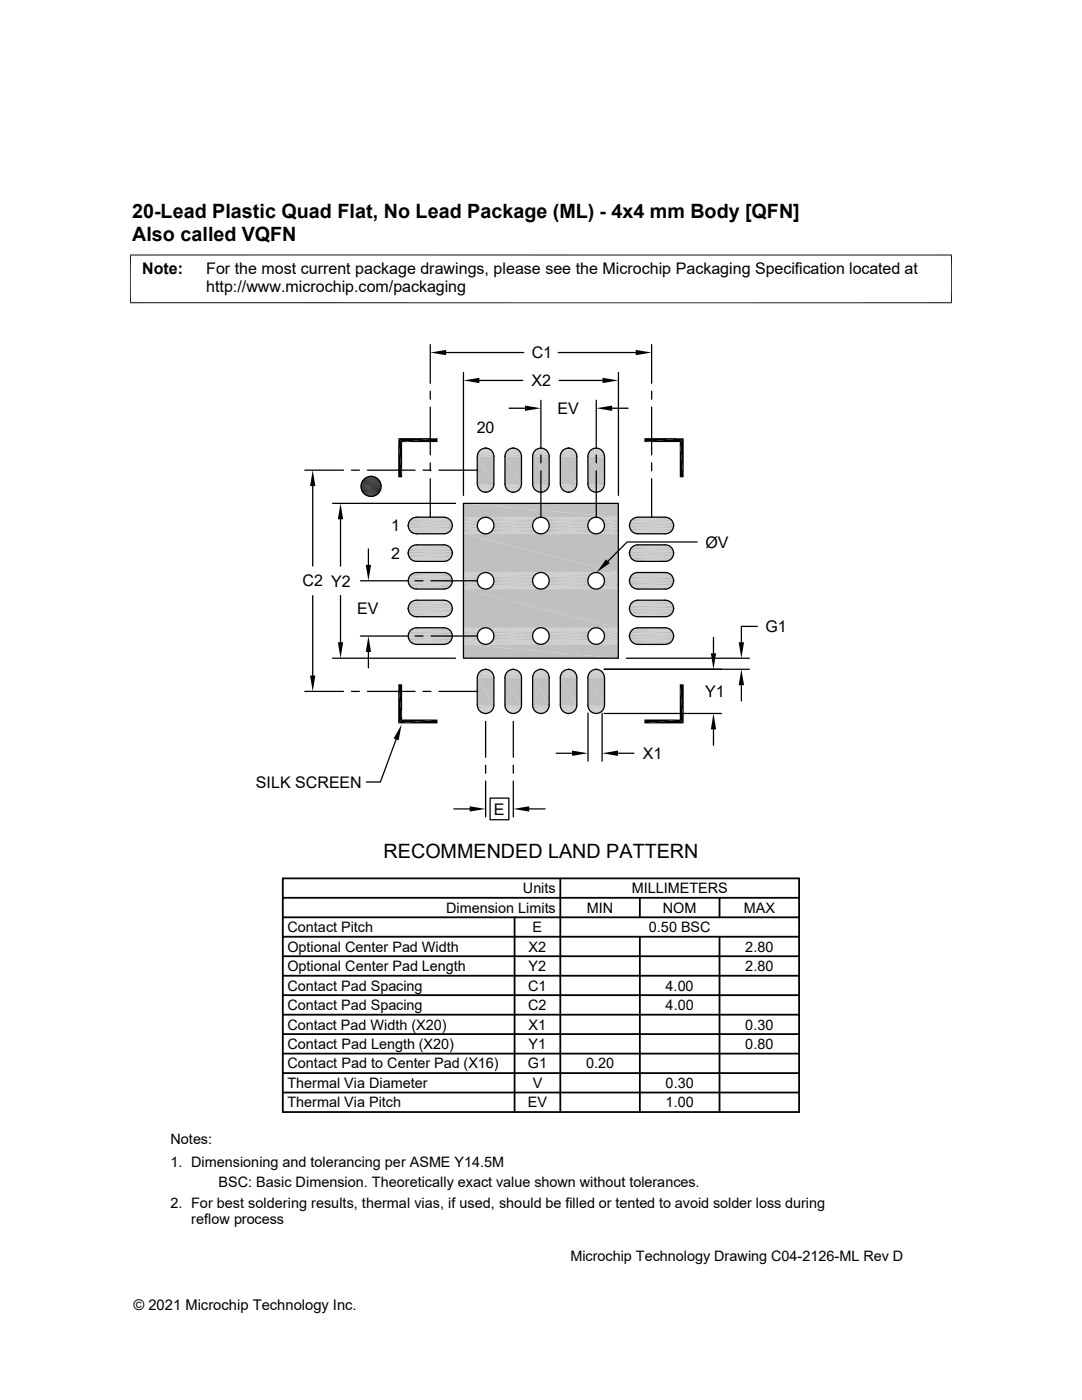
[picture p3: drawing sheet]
<svg xmlns="http://www.w3.org/2000/svg" width="216mm" height="279mm" viewBox="0 0 216 279" stroke-linecap="round" stroke-linejoin="round" font-family="sans-serif">
<g fill="#c0c0c0">
<path d="M96.6 89.5h.6z"/>
<path d="M102.1 89.5h.6z"/>
<path d="M107.6 89.5h.6z"/>
<path d="M113.2 89.5h.5z"/>
<path d="M118.7 89.5h.5z"/>
<path d="M118.7 89.5h.6z"/>
<path d="M113.1 89.5h.7z"/>
<path d="M113.2 89.5h.6z"/>
<path d="M118.4 89.5h1.1z"/>
<path d="M118.7 89.5h.8z"/>
<path d="M112.9 89.5h1.1z"/>
<path d="M113.1 89.5h.9z"/>
<path d="M107.4 89.5h1.1z"/>
<path d="M107.6 89.5h.9z"/>
<path d="M101.9 89.5h1.1z"/>
<path d="M102.1 89.5h.9z"/>
<path d="M96.3 89.5h1.1z"/>
<path d="M96.6 89.5h.8z"/>
<path d="M118.3 89.5h1.3z"/>
<path d="M118.4 89.5h1.2z"/>
<path d="M112.8 89.5h1.3z"/>
<path d="M112.9 89.5h1.2z"/>
<path d="M107.3 89.5h1.3z"/>
<path d="M107.4 89.5h1.2z"/>
<path d="M101.8 89.5h1.2z"/>
<path d="M96.3 89.5h1.2z"/>
<path d="M118.1 89.6l.2-.1 1.5 .1z"/>
<path d="M118.3 89.5l1.5 .1z"/>
<path d="M112.6 89.6l.2-.1 1.5 .1z"/>
<path d="M112.8 89.5l1.5 .1z"/>
<path d="M107.1 89.6l.2-.1 1.4 .1z"/>
<path d="M107.3 89.5l1.4 .1z"/>
<path d="M101.6 89.6l.2-.1 1.4 .1z"/>
<path d="M101.8 89.5l1.4 .1z"/>
<path d="M96.1 89.6l.2-.1 1.4 .1z"/>
<path d="M96.3 89.5l1.4 .1z"/>
<path d="M118 89.7h1.9z"/>
<path d="M118.1 89.6l1.8 .1z"/>
<path d="M112.5 89.7h1.9z"/>
<path d="M112.6 89.6l1.8 .1z"/>
<path d="M107 89.7h1.8z"/>
<path d="M107.1 89.6l1.7 .1z"/>
<path d="M101.5 89.7h1.8z"/>
<path d="M101.6 89.6l1.7 .1z"/>
<path d="M96.1 89.6l1.7 .1z"/>
</g>
<path d="M117.9 89.8h2.1" fill="none" stroke="#c0c0c0" stroke-width=".2"/>
<path d="M118 89.7l2 .1z" fill="#c0c0c0"/>
<path d="M112.4 89.8h2.1" fill="none" stroke="#c0c0c0" stroke-width=".2"/>
<path d="M112.5 89.7l2 .1z" fill="#c0c0c0"/>
<path d="M106.9 89.8h2.1" fill="none" stroke="#c0c0c0" stroke-width=".2"/>
<path d="M107 89.7l2 .1z" fill="#c0c0c0"/>
<path d="M101.3 89.8h2.2" fill="none" stroke="#c0c0c0" stroke-width=".2"/>
<path d="M101.5 89.7l2 .1z" fill="#c0c0c0"/>
<path d="M95.8 89.8h2.1" fill="none" stroke="#c0c0c0" stroke-width=".2"/>
<path d="M96 89.7l1.9 .1z" fill="#c0c0c0"/>
<g fill="none" stroke="#c0c0c0" stroke-width=".2">
<path d="M95.3 90.8h3.2M95.3 90.5h3.1M95.4 90.3h3M95.5 90.2h2.8M95.5 90.1h2.8M95.6 89.9h2.5M95.7 89.9h2.4M100.8 90.8h3.2M100.9 90.5h3M100.9 90.3h3M101 90.2h2.8M101 90.1h2.8"/>
<path d="M101.1 89.9h2.6M101.2 89.9h2.4M106.3 90.8h3.3M106.4 90.5h3.1M106.4 90.3h3.1M106.5 90.2h2.8M106.6 90.1h2.7M106.7 89.9h2.5M106.8 89.9h2.3M111.8 90.8h3.3M111.9 90.5h3.1M111.9 90.3h3.1"/>
<path d="M112 90.2h2.9M112.1 90.1h2.7M112.2 89.9h2.5M112.3 89.9h2.3M117.3 90.8h3.3M117.4 90.5h3.1M117.4 90.3h3.1M117.5 90.2h2.9M117.6 90.1h2.8M117.7 89.9h2.5M117.8 89.9h2.3"/>
</g>
<path d="M95.3 90.6h3.2M100.8 90.6h3.2M106.3 90.6h3.3M111.8 90.6h3.3M117.3 90.6h3.3" fill="none" stroke="#c0c0c0" stroke-width=".23"/>
<path d="M95.2 90.9h3.4M100.8 90.9h3.3M106.3 90.9h3.3M111.8 90.9h3.3M117.3 90.9h3.3" fill="none" stroke="#c0c0c0" stroke-width=".3"/>
<g fill="#c0c0c0">
<path d="M117.3 91.1l3.3 5.5h-3.3z"/>
<path d="M117.3 91.1h3.3v5.5z"/>
<path d="M111.8 91.1l3.3 5.5h-3.3z"/>
<path d="M111.8 91.1h3.3v5.5z"/>
<path d="M106.3 91.1l3.3 5.5h-3.3z"/>
<path d="M106.3 91.1h3.3v5.5z"/>
<path d="M100.8 91.1l3.3 5.5h-3.3z"/>
<path d="M100.8 91.1h3.3v5.5z"/>
<path d="M95.2 91.1l3.4 5.5h-3.4z"/>
<path d="M95.2 91.1h3.4v5.5z"/>
</g>
<path d="M95.2 96.7h3.4M100.8 96.7h3.3M106.3 96.7h3.3M111.8 96.7h3.3M117.3 96.7h3.3" fill="none" stroke="#c0c0c0" stroke-width=".3"/>
<g fill="none" stroke="#c0c0c0" stroke-width=".2">
<path d="M95.3 96.9h3.2M95.3 97.2h3.1M95.5 97.5h2.8M95.5 97.6h2.8M95.6 97.7h2.5M95.7 97.8h2.4M100.8 96.9h3.2M100.9 97.2h3M101 97.5h2.8M101 97.6h2.8M101.1 97.7h2.6M101.2 97.8h2.4"/>
<path d="M106.3 96.9h3.3M106.4 97.2h3.1M106.5 97.5h2.8M106.6 97.6h2.7M106.7 97.7h2.5M106.8 97.8h2.3M111.8 96.9h3.3M111.9 97.2h3.1M112 97.5h2.9M112.1 97.6h2.7M112.2 97.7h2.5M112.3 97.8h2.3"/>
<path d="M117.3 96.9h3.3M117.4 97.2h3.1M117.5 97.5h2.9M117.6 97.6h2.8M117.7 97.7h2.5M117.8 97.8h2.3"/>
</g>
<path d="M95.3 97h3.2M100.8 97h3.2M106.3 97h3.3M111.8 97h3.3M117.3 97h3.3" fill="none" stroke="#c0c0c0" stroke-width=".23"/>
<path d="M95.4 97.3h3M100.9 97.3h3M106.4 97.3h3.1M111.9 97.3h3.1M117.4 97.3h3.1" fill="none" stroke="#c0c0c0" stroke-width=".21"/>
<path d="M117.9 97.9l2 .1z" fill="#c0c0c0"/>
<path d="M117.9 97.9h2.1" fill="none" stroke="#c0c0c0" stroke-width=".2"/>
<path d="M112.4 97.9l2 .1z" fill="#c0c0c0"/>
<path d="M112.4 97.9h2.1" fill="none" stroke="#c0c0c0" stroke-width=".2"/>
<path d="M106.9 97.9l1.9 .1z" fill="#c0c0c0"/>
<path d="M106.9 97.9h2.1" fill="none" stroke="#c0c0c0" stroke-width=".2"/>
<path d="M101.3 97.9l2 .1z" fill="#c0c0c0"/>
<path d="M101.3 97.9h2.2" fill="none" stroke="#c0c0c0" stroke-width=".2"/>
<path d="M95.8 97.9l2 .1z" fill="#c0c0c0"/>
<path d="M95.8 97.9h2.1" fill="none" stroke="#c0c0c0" stroke-width=".2"/>
<g fill="#c0c0c0">
<path d="M118 98h1.8z"/>
<path d="M118 98h1.9z"/>
<path d="M112.5 98h1.8z"/>
<path d="M112.5 98h1.9z"/>
<path d="M107 98h1.7z"/>
<path d="M107 98h1.8z"/>
<path d="M101.5 98h1.7z"/>
<path d="M101.5 98h1.8z"/>
<path d="M96 98h1.7z"/>
<path d="M96 98h1.8z"/>
<path d="M118.1 98l1.5 .1z"/>
<path d="M118.1 98h1.7l-.2 .1z"/>
<path d="M112.6 98l1.5 .1z"/>
<path d="M112.6 98h1.7l-.2 .1z"/>
<path d="M107.1 98l1.5 .1z"/>
<path d="M107.1 98h1.6l-.1 .1z"/>
<path d="M101.6 98l1.4 .1z"/>
<path d="M101.6 98h1.6l-.2 .1z"/>
<path d="M96.1 98l1.4 .1z"/>
<path d="M96.1 98h1.6l-.2 .1z"/>
<path d="M118.3 98.1h1.2z"/>
<path d="M118.3 98.1h1.3z"/>
<path d="M112.8 98.1h1.2z"/>
<path d="M112.8 98.1h1.3z"/>
<path d="M107.3 98.1h1.2z"/>
<path d="M107.3 98.1h1.3z"/>
<path d="M101.8 98.1h1.2z"/>
<path d="M96.3 98.1h1.1z"/>
<path d="M96.3 98.1h1.2z"/>
<path d="M118.4 98.1l.9 .1z"/>
<path d="M118.4 98.1h1.1z"/>
<path d="M112.9 98.1l.9 .1z"/>
<path d="M112.9 98.1h1.1z"/>
<path d="M107.4 98.1l.8 .1z"/>
<path d="M107.4 98.1h1.1z"/>
<path d="M101.9 98.1l.8 .1z"/>
<path d="M101.9 98.1h1.1z"/>
<path d="M96.3 98.1l.9 .1z"/>
<path d="M96.6 98.2h.6z"/>
<path d="M102.1 98.2h.6z"/>
<path d="M107.6 98.2h.6z"/>
<path d="M113.2 98.2h.5z"/>
<path d="M118.7 98.2h.5z"/>
<path d="M118.7 98.2h.6z"/>
<path d="M113.1 98.2h.6z"/>
<path d="M113.1 98.2h.7z"/>
</g>
<g fill="none" stroke="#c0c0c0" stroke-width=".2">
<path d="M81.8 106h8.1M81.8 111.6h8.1M82 106.2h7.7M82 111.7h7.7M82 117.3h7.7M82.2 103.4h7.3M82.2 108.9h7.3M82.2 114.5h7.3M82.2 120h7.3M82.3 106.4h7.2M82.3 111.9h7.2M82.3 117.4h7.2"/>
<path d="M82.5 103.3h6.7M82.5 108.8h6.7M82.5 114.3h6.7M82.5 119.8h6.7M82.5 106.5h6.7M82.5 112h6.7M82.5 117.5h6.7M82.8 103.2h6.1M82.8 108.8h6.1M82.8 114.3h6.1M82.8 119.8h6.1M82.8 106.5h6.1"/>
<path d="M82.8 112h6.1M126 103.7h8M126.1 111.7h7.8M126.2 103.5h7.6M126.2 109h7.6M126.2 114.6h7.6M126.3 106.3h7.4M126.3 111.8h7.4M126.3 117.4h7.4M126.4 103.4h7.2M126.4 108.9h7.2M126.4 114.4h7.2"/>
<path d="M126.4 119.9h7.2M126.6 106.4h6.8M126.6 112h6.8M126.6 117.5h6.8M126.7 103.3h6.6M126.7 108.8h6.6M126.7 114.3h6.6M126.7 119.8h6.6M126.9 106.5h6.2M126.9 112h6.2M126.9 117.5h6.2M127 103.2h6.1"/>
<path d="M127 108.7h6.1M127 114.3h6.1M127 119.8h6.1M81.8 128.1h8.1M81.9 120.2h7.9M82 122.8h7.7M82 128.3h7.7M82.2 125.5h7.3M82.3 122.9h7.2M82.3 128.4h7.2M82.5 125.4h6.7M82.5 123h6.7"/>
<path d="M82.5 128.5h6.7M82.8 125.3h6.1M82.8 123.1h6.1M82.8 128.6h6.1M126 120.3h8M126 125.8h8M126.2 120.1h7.6M126.2 125.6h7.6M126.3 122.9h7.4M126.3 128.4h7.4M126.4 125.5h7.2M126.6 123h6.8"/>
<path d="M126.6 128.5h6.8M126.7 125.3h6.6M126.9 123.1h6.2M126.9 128.6h6.2M127 125.3h6.1"/>
</g>
<path d="M81.8 117.1h8.1M81.9 103.6h7.9M81.9 109.1h7.9M81.9 114.6h7.9M126 109.2h8M126 114.7h8M126.1 106.2h7.8M126.1 117.2h7.8M81.8 122.6h8.1M81.9 125.7h7.9M126.1 122.7h7.8M126.1 128.2h7.8" fill="none" stroke="#c0c0c0" stroke-width=".21"/>
<g fill="none" stroke="#c0c0c0" stroke-width=".25">
<path d="M81.5 111.1h8.7M81.5 116.6h8.7M81.7 111.3h8.3M81.7 103.8h8.3M81.7 109.3h8.3M81.7 114.9h8.3M125.7 115.2h8.6M125.9 105.9h8.2M125.9 111.4h8.2M125.9 116.9h8.2M81.7 120.4h8.3M81.7 125.9h8.3"/>
<path d="M125.7 120.7h8.6M125.8 120.5h8.4M125.9 122.5h8.2M125.9 128h8.2"/>
</g>
<path d="M81.7 105.8h8.3M81.7 116.9h8.3M125.8 103.9h8.4M125.8 109.4h8.4M125.8 115h8.4M81.7 122.4h8.3M81.7 127.9h8.3M125.8 126h8.4" fill="none" stroke="#c0c0c0" stroke-width=".23"/>
<g fill="none" stroke="#c0c0c0" stroke-width=".3">
<path d="M81.4 110.5h8.9M81.4 116.1h8.9M81.5 104.4h8.7M81.6 104.1h8.5M125.6 104.7h8.8M125.6 115.8h8.8M125.6 105.3h8.8M125.6 110.9h8.8M125.7 105.6h8.6M125.7 111.2h8.6M81.4 127.1h8.9M81.5 120.9h8.7"/>
<path d="M81.5 126.5h8.7M81.6 120.6h8.5M81.6 126.2h8.5M125.6 121.3h8.8M125.6 127.4h8.8M125.7 127.7h8.6"/>
</g>
<g fill="none" stroke="#c0c0c0" stroke-width=".28">
<path d="M81.4 105h8.9M81.5 105.3h8.7M81.5 110.8h8.7M81.5 116.3h8.7M81.5 105.6h8.7M81.6 109.6h8.5M81.6 115.1h8.5M125.6 110.2h8.8M125.6 104.4h8.8M125.6 110h8.8M125.6 115.5h8.8M125.7 104.2h8.6"/>
<path d="M125.7 109.7h8.6M125.7 116.7h8.6M81.4 121.6h8.9M81.5 121.8h8.7M81.5 127.4h8.7M81.5 122.1h8.7M81.5 127.6h8.7M125.6 126.8h8.8M125.6 121h8.8M125.6 126.5h8.8M125.7 126.2h8.6M125.7 122.2h8.6"/>
</g>
<path d="M81.4 104.7h8.9M125.6 110.6h8.8M81.4 121.3h8.9M125.6 127.1h8.8" fill="none" stroke="#c0c0c0" stroke-width=".34"/>
<path d="M81.4 110.2h8.9M81.4 115.7h8.9M81.5 109.9h8.7M81.5 115.4h8.7M125.6 105h8.8M125.6 116.1h8.8M125.6 116.4h8.8M81.4 126.8h8.9M125.6 121.6h8.8M125.6 121.9h8.8" fill="none" stroke="#c0c0c0" stroke-width=".32"/>
<g fill="#c0c0c0">
<path d="M96.6 133.6h.6z"/>
<path d="M102.2 133.6h.5z"/>
<path d="M107.7 133.6h.5z"/>
<path d="M113.2 133.6h.5z"/>
<path d="M118.7 133.6h.6z"/>
<path d="M118.6 133.6h.7z"/>
<path d="M113.1 133.6h.6z"/>
<path d="M107.6 133.6h.6z"/>
<path d="M102.1 133.6h.6z"/>
<path d="M118.4 133.7h1.1z"/>
<path d="M118.6 133.6l.9 .1z"/>
<path d="M112.9 133.7h1.1z"/>
<path d="M113.1 133.6l.9 .1z"/>
<path d="M107.4 133.7h1.1z"/>
<path d="M107.6 133.6l.9 .1z"/>
<path d="M101.9 133.7h1.1z"/>
<path d="M102.1 133.6l.9 .1z"/>
<path d="M96.4 133.7h1.1z"/>
<path d="M96.6 133.6l.9 .1z"/>
<path d="M118.3 133.7h1.3z"/>
<path d="M118.4 133.7h1.2z"/>
<path d="M112.8 133.7h1.3z"/>
<path d="M112.9 133.7h1.2z"/>
<path d="M107.3 133.7h1.2z"/>
<path d="M101.8 133.7h1.2z"/>
<path d="M96.3 133.7h1.2z"/>
<path d="M118.2 133.8l.1-.1 1.5 .1z"/>
<path d="M118.3 133.7l1.5 .1z"/>
<path d="M112.6 133.8l.2-.1 1.5 .1z"/>
<path d="M112.8 133.7l1.5 .1z"/>
<path d="M107.1 133.8l.2-.1 1.5 .1z"/>
<path d="M107.3 133.7l1.5 .1z"/>
<path d="M101.6 133.8l.2-.1 1.4 .1z"/>
<path d="M101.8 133.7l1.4 .1z"/>
<path d="M96.1 133.8l.2-.1 1.4 .1z"/>
<path d="M96.3 133.7l1.4 .1z"/>
<path d="M118 133.9h1.9z"/>
<path d="M118.2 133.8l1.7 .1z"/>
<path d="M112.5 133.9h1.9z"/>
<path d="M112.6 133.8l1.8 .1z"/>
<path d="M107 133.9h1.8z"/>
<path d="M107.1 133.8l1.7 .1z"/>
<path d="M101.5 133.9h1.8z"/>
<path d="M101.6 133.8l1.7 .1z"/>
<path d="M96 133.9h1.8z"/>
<path d="M96.1 133.8l1.7 .1z"/>
</g>
<path d="M117.9 133.9h2.1" fill="none" stroke="#c0c0c0" stroke-width=".2"/>
<path d="M118 133.9l2 .1z" fill="#c0c0c0"/>
<path d="M112.4 133.9h2.1" fill="none" stroke="#c0c0c0" stroke-width=".2"/>
<path d="M112.5 133.9l2 .1z" fill="#c0c0c0"/>
<path d="M106.9 133.9h2.1" fill="none" stroke="#c0c0c0" stroke-width=".2"/>
<path d="M107 133.9l2 .1z" fill="#c0c0c0"/>
<path d="M101.4 133.9h2.1" fill="none" stroke="#c0c0c0" stroke-width=".2"/>
<path d="M101.5 133.9l2 .1z" fill="#c0c0c0"/>
<path d="M95.8 133.9h2.2" fill="none" stroke="#c0c0c0" stroke-width=".2"/>
<path d="M96 133.9l2 .1z" fill="#c0c0c0"/>
<g fill="none" stroke="#c0c0c0" stroke-width=".2">
<path d="M95.3 134.9h3.2M95.3 134.6h3.1M95.5 134.3h2.8M95.5 134.2h2.8M95.6 134.1h2.5M95.7 134h2.3M100.8 134.9h3.2M100.9 134.6h3.1M101 134.3h2.8M101 134.2h2.8M101.2 134.1h2.5M101.2 134h2.4"/>
<path d="M106.3 134.9h3.3M106.4 134.6h3.1M106.5 134.3h2.9M106.6 134.2h2.7M106.7 134.1h2.5M106.8 134h2.3M111.8 134.9h3.3M111.9 134.6h3.1M112 134.3h2.9M112.1 134.2h2.7M112.2 134.1h2.5M112.3 134h2.3"/>
<path d="M117.3 134.9h3.3M117.4 134.6h3.1M117.5 134.3h2.9M117.6 134.2h2.7M117.7 134.1h2.5M117.8 134h2.3"/>
</g>
<path d="M95.4 134.5h3M100.9 134.5h3M106.4 134.5h3.1M111.9 134.5h3.1M117.4 134.5h3.1" fill="none" stroke="#c0c0c0" stroke-width=".21"/>
<path d="M95.3 134.8h3.2M100.8 134.8h3.2M106.3 134.8h3.3M111.8 134.8h3.3M117.3 134.8h3.3" fill="none" stroke="#c0c0c0" stroke-width=".23"/>
<path d="M95.2 135.1h3.4M100.8 135.1h3.3M106.3 135.1h3.3M111.8 135.1h3.3M117.3 135.1h3.3" fill="none" stroke="#c0c0c0" stroke-width=".3"/>
<g fill="#c0c0c0">
<path d="M117.3 135.2l3.3 5.5h-3.3z"/>
<path d="M117.3 135.2h3.3v5.5z"/>
<path d="M111.8 135.2l3.3 5.5h-3.3z"/>
<path d="M111.8 135.2h3.3v5.5z"/>
<path d="M106.3 135.2l3.3 5.5h-3.3z"/>
<path d="M106.3 135.2h3.3v5.5z"/>
<path d="M100.8 135.2l3.3 5.5h-3.3z"/>
<path d="M100.8 135.2h3.3v5.5z"/>
<path d="M95.2 135.2l3.4 5.5h-3.4z"/>
<path d="M95.2 135.2h3.4v5.5z"/>
</g>
<path d="M95.2 140.9h3.4M100.8 140.9h3.3M106.3 140.9h3.3M111.8 140.9h3.3M117.3 140.9h3.3" fill="none" stroke="#c0c0c0" stroke-width=".3"/>
<g fill="none" stroke="#c0c0c0" stroke-width=".2">
<path d="M95.3 141.1h3.2M95.3 141.3h3.1M95.4 141.5h3M95.5 141.6h2.8M95.5 141.7h2.8M95.6 141.9h2.5M95.7 142h2.3M100.8 141.1h3.2M100.9 141.3h3.1M100.9 141.5h3M101 141.6h2.8M101 141.7h2.8"/>
<path d="M101.2 141.9h2.5M101.2 142h2.4M106.3 141.1h3.3M106.4 141.3h3.1M106.4 141.5h3.1M106.5 141.6h2.9M106.6 141.7h2.7M106.7 141.9h2.5M106.8 142h2.3M111.8 141.1h3.3M111.9 141.3h3.1M111.9 141.5h3.1"/>
<path d="M112 141.6h2.9M112.1 141.7h2.7M112.2 141.9h2.5M112.3 142h2.3M117.3 141.1h3.3M117.4 141.3h3.1M117.4 141.5h3.1M117.5 141.6h2.9M117.6 141.7h2.7M117.7 141.9h2.5M117.8 142h2.3"/>
</g>
<path d="M95.3 141.2h3.2M100.8 141.2h3.2M106.3 141.2h3.3M111.8 141.2h3.3M117.3 141.2h3.3" fill="none" stroke="#c0c0c0" stroke-width=".23"/>
<path d="M117.9 142l2 .1z" fill="#c0c0c0"/>
<path d="M117.9 142.1h2.1" fill="none" stroke="#c0c0c0" stroke-width=".2"/>
<path d="M112.4 142l2 .1z" fill="#c0c0c0"/>
<path d="M112.4 142.1h2.1" fill="none" stroke="#c0c0c0" stroke-width=".2"/>
<path d="M106.9 142l1.9 .1z" fill="#c0c0c0"/>
<path d="M106.9 142.1h2.1" fill="none" stroke="#c0c0c0" stroke-width=".2"/>
<path d="M101.4 142l1.9 .1z" fill="#c0c0c0"/>
<path d="M101.4 142.1h2.1" fill="none" stroke="#c0c0c0" stroke-width=".2"/>
<path d="M95.8 142l2 .1z" fill="#c0c0c0"/>
<path d="M95.8 142.1h2.2" fill="none" stroke="#c0c0c0" stroke-width=".2"/>
<g fill="#c0c0c0">
<path d="M118 142.1l1.8 .1z"/>
<path d="M118 142.1h1.9z"/>
<path d="M112.5 142.1l1.8 .1z"/>
<path d="M112.5 142.1h1.9z"/>
<path d="M107 142.1l1.8 .1z"/>
<path d="M107 142.1h1.8z"/>
<path d="M101.5 142.1l1.7 .1z"/>
<path d="M101.5 142.1h1.8z"/>
<path d="M96 142.1l1.7 .1z"/>
<path d="M96 142.1h1.8z"/>
<path d="M118.2 142.2l1.4 .1z"/>
<path d="M118.2 142.2h1.6l-.2 .1z"/>
<path d="M112.6 142.2l1.5 .1z"/>
<path d="M112.6 142.2h1.7l-.2 .1z"/>
<path d="M107.1 142.2l1.4 .1z"/>
<path d="M107.1 142.2h1.7l-.3 .1z"/>
<path d="M101.6 142.2l1.4 .1z"/>
<path d="M101.6 142.2h1.6l-.2 .1z"/>
<path d="M96.1 142.2l1.4 .1z"/>
<path d="M96.1 142.2h1.6l-.2 .1z"/>
<path d="M118.3 142.3h1.2z"/>
<path d="M118.3 142.3h1.3z"/>
<path d="M112.8 142.3h1.2z"/>
<path d="M112.8 142.3h1.3z"/>
<path d="M107.3 142.3h1.2z"/>
<path d="M101.8 142.3h1.2z"/>
<path d="M96.3 142.3h1.2z"/>
<path d="M118.4 142.3l.9 .1z"/>
<path d="M118.4 142.3h1.1z"/>
<path d="M112.9 142.3l.8 .1z"/>
<path d="M112.9 142.3h1.1z"/>
<path d="M107.4 142.3l.8 .1z"/>
<path d="M107.4 142.3h1.1z"/>
<path d="M101.9 142.3l.8 .1z"/>
<path d="M101.9 142.3h1.1z"/>
<path d="M96.4 142.3l.8 .1z"/>
<path d="M96.4 142.3h1.1z"/>
<path d="M96.6 142.4h.6z"/>
<path d="M102.2 142.4h.5z"/>
<path d="M107.7 142.4h.5z"/>
<path d="M113.2 142.4h.5z"/>
<path d="M118.7 142.4h.6z"/>
<path d="M118.6 142.4h.7z"/>
<path d="M113.1 142.4h.6z"/>
<path d="M107.6 142.4h.6z"/>
<path d="M102.1 142.4h.6z"/>
<path d="M92.5 100.5l30.9 2.7h-30.9z"/>
<path d="M92.5 100.5h30.9v2.7z"/>
</g>
<g fill="none" stroke="#c0c0c0" stroke-width=".2">
<path d="M92.5 103.3h4.2M92.5 103.3h3.9M92.5 103.5h3.7M92.5 106.3h3.7M92.5 106.4h3.9M92.5 106.5h4.2M97 106.5h10.8M97 103.3h10.8M97.3 106.4h10.2M97.3 103.3h10.2M97.6 106.3h9.6M97.6 103.5h9.6"/>
<path d="M108.1 103.3h10.7M108.1 106.5h10.7M108.4 106.4h10.1M108.4 103.3h10.1M108.7 103.5h9.5M108.7 106.3h9.5M119.1 106.5h4.3M119.1 103.3h4.3M119.4 106.4h4M119.4 103.3h4M119.7 106.3h3.7M119.7 103.5h3.7"/>
</g>
<path d="M92.5 103.7h3.4M92.5 106.1h3.4M97.9 103.7h9M97.9 106.1h9M108.9 103.7h9.1M108.9 106.1h9.1M120 103.7h3.4M120 106.1h3.4" fill="none" stroke="#c0c0c0" stroke-width=".21"/>
<path d="M92.5 103.9h3.2M92.5 105.9h3.2M98.1 103.9h8.6M98.1 105.9h8.6M109.2 105.9h8.6M109.2 103.9h8.6M120.2 103.9h3.2M120.2 105.9h3.2" fill="none" stroke="#c0c0c0" stroke-width=".23"/>
<path d="M92.5 104.1h3M92.5 105.6h3M98.3 105.6h8.2M98.3 104.1h8.2M109.3 104.1h8.3M109.3 105.6h8.3M120.4 105.6h3M120.4 104.1h3" fill="none" stroke="#c0c0c0" stroke-width=".28"/>
<path d="M92.5 104.4h2.9M92.5 105h2.8M92.5 105.3h2.9M98.4 105.3h8M98.4 104.4h8M98.5 105h7.8M109.5 105.3h7.9M109.5 104.4h7.9M109.6 105h7.7M120.5 104.4h2.9M120.5 105.3h2.9M120.6 105h2.8" fill="none" stroke="#c0c0c0" stroke-width=".3"/>
<path d="M92.5 104.7h2.8M98.5 104.7h7.8M109.6 104.7h7.7M120.6 104.7h2.8" fill="none" stroke="#c0c0c0" stroke-width=".32"/>
<g fill="#c0c0c0">
<path d="M92.5 106.5l30.9 7.8h-30.9z"/>
<path d="M92.5 106.5h30.9v7.8z"/>
</g>
<g fill="none" stroke="#c0c0c0" stroke-width=".2">
<path d="M92.5 114.3h4.2M92.5 114.4h3.9M92.5 114.5h3.7M92.5 114.7h3.4M92.5 117.1h3.4M92.5 117.3h3.7M92.5 117.4h3.9M92.5 117.5h4.2M97 117.5h10.8M97 114.3h10.8M97.3 117.4h10.2M97.3 114.4h10.2"/>
<path d="M97.6 117.3h9.6M97.6 114.5h9.6M97.9 114.7h9M97.9 117.1h9M108.1 114.3h10.7M108.1 117.5h10.7M108.4 117.4h10.1M108.4 114.4h10.1M108.7 114.5h9.5M108.7 117.3h9.5M108.9 114.7h9.1M108.9 117.1h9.1"/>
<path d="M119.1 117.5h4.3M119.1 114.3h4.3M119.4 117.4h4M119.4 114.4h4M119.7 117.3h3.7M119.7 114.5h3.7M120 114.7h3.4M120 117.1h3.4"/>
</g>
<path d="M92.5 114.9h3.2M92.5 116.9h3.2M98.1 114.9h8.6M98.1 116.9h8.6M109.2 116.9h8.6M109.2 114.9h8.6M120.2 114.9h3.2M120.2 116.9h3.2" fill="none" stroke="#c0c0c0" stroke-width=".25"/>
<path d="M92.5 115.2h3M92.5 116.6h3M98.3 116.6h8.2M98.3 115.2h8.2M109.3 115.2h8.3M109.3 116.6h8.3M120.4 116.6h3M120.4 115.2h3" fill="none" stroke="#c0c0c0" stroke-width=".28"/>
<g fill="none" stroke="#c0c0c0" stroke-width=".3">
<path d="M92.5 115.5h2.9M92.5 115.8h2.8M92.5 116.1h2.8M92.5 116.4h2.9M98.4 116.4h8M98.4 115.5h8M98.5 116.1h7.8M98.5 115.8h7.8M109.5 116.4h7.9M109.5 115.5h7.9M109.6 116.1h7.7M109.6 115.8h7.7"/>
<path d="M120.5 115.5h2.9M120.5 116.4h2.9M120.6 116.1h2.8M120.6 115.8h2.8"/>
</g>
<g fill="#c0c0c0">
<path d="M92.5 117.6l30.9 7.7h-30.9z"/>
<path d="M92.5 117.6h30.9v7.7z"/>
</g>
<g fill="none" stroke="#c0c0c0" stroke-width=".2">
<path d="M92.5 125.3h4.2M92.5 125.4h3.9M92.5 125.5h3.7M92.5 128.3h3.7M92.5 128.5h3.9M92.5 128.6h4.2M97 128.6h10.8M97 125.3h10.8M97.3 128.5h10.2M97.3 125.4h10.2M97.6 128.3h9.6M97.6 125.5h9.6"/>
<path d="M108.1 125.3h10.7M108.1 128.6h10.7M108.4 128.5h10.1M108.4 125.4h10.1M108.7 125.5h9.5M108.7 128.3h9.5M119.1 128.6h4.3M119.1 125.3h4.3M119.4 128.5h4M119.4 125.4h4M119.7 128.3h3.7M119.7 125.5h3.7"/>
</g>
<path d="M92.5 125.7h3.4M92.5 128.2h3.4M97.9 125.7h9M97.9 128.2h9M108.9 125.7h9.1M108.9 128.2h9.1M120 125.7h3.4M120 128.2h3.4" fill="none" stroke="#c0c0c0" stroke-width=".21"/>
<path d="M92.5 126h3.2M92.5 127.9h3.2M98.1 126h8.6M98.1 127.9h8.6M109.2 127.9h8.6M109.2 126h8.6M120.2 126h3.2M120.2 127.9h3.2" fill="none" stroke="#c0c0c0" stroke-width=".23"/>
<path d="M92.5 126.2h3M92.5 127.7h3M98.3 127.7h8.2M98.3 126.2h8.2M109.3 126.2h8.3M109.3 127.7h8.3M120.4 127.7h3M120.4 126.2h3" fill="none" stroke="#c0c0c0" stroke-width=".28"/>
<path d="M92.5 126.5h2.9M92.5 126.8h2.8M92.5 127.4h2.9M98.4 127.4h8M98.4 126.5h8M98.5 126.8h7.8M109.5 127.4h7.9M109.5 126.5h7.9M109.6 126.8h7.7M120.5 126.5h2.9M120.5 127.4h2.9M120.6 126.8h2.8" fill="none" stroke="#c0c0c0" stroke-width=".3"/>
<path d="M92.5 127.1h2.8M98.5 127.1h7.8M109.6 127.1h7.7M120.6 127.1h2.8" fill="none" stroke="#c0c0c0" stroke-width=".32"/>
<g fill="#c0c0c0">
<path d="M92.5 128.6l30.9 2.8h-30.9z"/>
<path d="M92.5 128.6h30.9v2.8z"/>
</g>
<g fill="none" stroke="#000" stroke-width=".25">
<path d="M85.9 68.8v7.7M85.9 78.1v1.6M89 70.4h15.5M92.5 74.3v24.6M95.7 75.9h8.6M107.9 79.9v9.3M111.4 70.4h15.5M111.6 75.9h8.6M119 79.9v9.3M123.4 74.3v24.6M130 68.8v7.7M130 78.1v1.6"/>
<path d="M60.8 93.8h7.7M62.4 97v15.9M70.1 93.8h1.6M73.3 93.8h9.5M84.4 93.8h1.6M85.9 81.3v9.5M85.9 92.4v1.6M85.9 95.5v7.8M87.6 93.8h7.7M95.7 89.9a1.65 1.65 0 0 1 1.8-.3 1.65 1.65 0 0 1 1.1 1.5v5.5a1.66 1.66 0 0 1-1.7 1.6 1.66 1.66 0 0 1-1.7-1.6v-5.5l.1-.5zM96.9 98.3h.1M96.9 89.4h.1"/>
<path d="M101.2 89.9a1.65 1.65 0 0 1 1.8-.3 1.65 1.65 0 0 1 1.1 1.5v5.5a1.65 1.65 0 0 1-1.7 1.6 1.65 1.65 0 0 1-1.6-1.6v-5.5v-.5zM101.6 81.5h3.2M102.4 98.3h.1M102.4 89.4h.1M106.8 89.9a1.65 1.65 0 0 1 1.8-.3 1.65 1.65 0 0 1 1 1.5v5.5a1.65 1.65 0 0 1-1.7 1.6 1.65 1.65 0 0 1-1.6-1.6v-5.5l.1-.5zM107.9 98.3h.1M107.9 89.4h.1M107.9 90.8v1.6M107.9 94v9.3M112.3 89.9a1.65 1.65 0 0 1 1.8-.3 1.65 1.65 0 0 1 1 1.5v5.5a1.65 1.65 0 0 1-1.6 1.6 1.65 1.65 0 0 1-1.7-1.6v-5.5l.1-.5zM113.5 98.3h.1M113.5 89.4h.1"/>
<path d="M117.8 89.9a1.65 1.65 0 0 1 1.8-.3 1.65 1.65 0 0 1 1 1.5v5.5a1.65 1.65 0 0 1-1.6 1.6 1.65 1.65 0 0 1-1.7-1.6v-5.5l.1-.5zM119 98.3h.1M119 89.4h.1M119 90.8v1.6M119 94v9.3M122.2 81.5h3.1M130 81.3v9.5M130 92.4v1.6M130 95.5v7.8M62.4 118.9v15.9M66.4 100.5h24.5M67.9 103.6v9.4"/>
<path d="M67.9 118.8v9.4M71.9 115.9h9.3M73.5 109.6v3.1M81.4 115.9h.1M81.4 110.4h.1M81.4 104.9h.1M81.9 114.7l.7-.4h.5h5.5a1.65 1.65 0 0 1 1.7 1.6 1.65 1.65 0 0 1-1.7 1.7h-5.5a1.66 1.66 0 0 1-1.5-1.1 1.66 1.66 0 0 1 .3-1.8zM81.9 109.2l.7-.4 .5-.1h5.5a1.65 1.65 0 0 1 1.7 1.7 1.65 1.65 0 0 1-1.7 1.6h-5.5a1.66 1.66 0 0 1-1.5-1 1.66 1.66 0 0 1 .3-1.8zM81.9 103.7l.7-.4 .5-.1h5.5a1.66 1.66 0 0 1 1.7 1.7 1.66 1.66 0 0 1-1.7 1.6h-5.5a1.66 1.66 0 0 1-1.5-1 1.66 1.66 0 0 1 .3-1.8zM82.8 115.9h1.6M86 115.9h9.3M90.3 110.4h.1"/>
<path d="M90.3 104.9h.1M92.5 100.5h30.9v30.9h-30.9zM125.6 115.9h.1M125.6 110.4h.1M125.6 104.9h.1M126.1 103.7l.6-.4 .6-.1h5.5a1.65 1.65 0 0 1 1.6 1.7 1.65 1.65 0 0 1-1.6 1.6h-5.5a1.66 1.66 0 0 1-1.6-1 1.66 1.66 0 0 1 .4-1.8zM126.1 109.2l.6-.4 .6-.1h5.5a1.65 1.65 0 0 1 1.6 1.7 1.65 1.65 0 0 1-1.6 1.6h-5.5a1.66 1.66 0 0 1-1.6-1 1.66 1.66 0 0 1 .4-1.8zM126.1 114.7l.6-.4h.6h5.5a1.65 1.65 0 0 1 1.6 1.6 1.65 1.65 0 0 1-1.6 1.7h-5.5a1.66 1.66 0 0 1-1.6-1.1 1.66 1.66 0 0 1 .4-1.8zM134.4 115.9h.1M134.4 110.4h.1M134.4 104.9h.1M139.1 108.2h-14l-3.8 3.8"/>
<path d="M60.8 138h7.7M66.4 131.4h24.5M70.1 138h1.6M71.9 126.9h9.3M73.3 138h9.5M73.5 130.1v3.2M81.4 126.9h.1M81.4 121.4h.1M81.9 125.8l.7-.4 .5-.1h5.5a1.65 1.65 0 0 1 1.7 1.6 1.65 1.65 0 0 1-1.7 1.7h-5.5a1.67 1.67 0 0 1-1.5-1 1.67 1.67 0 0 1 .3-1.8zM81.9 120.3l.7-.4 .5-.1h5.5a1.65 1.65 0 0 1 1.7 1.6 1.65 1.65 0 0 1-1.7 1.7h-5.5a1.66 1.66 0 0 1-1.5-1 1.66 1.66 0 0 1 .3-1.8zM82.8 126.9h1.6M84.4 138h1.6"/>
<path d="M86 126.9h9.3M87.6 138h7.7M90.3 121.4h.1M95.7 134.1a1.65 1.65 0 0 1 1.8-.4 1.65 1.65 0 0 1 1.1 1.5v5.5a1.65 1.65 0 0 1-1.7 1.7 1.65 1.65 0 0 1-1.7-1.7v-5.5l.1-.5zM96.9 133.6h.1M101.2 134.1a1.65 1.65 0 0 1 1.8-.4 1.65 1.65 0 0 1 1.1 1.5v5.5a1.65 1.65 0 0 1-1.7 1.7 1.65 1.65 0 0 1-1.6-1.7v-5.5v-.5zM102.4 133.6h.1M106.8 134.1a1.65 1.65 0 0 1 1.8-.4 1.65 1.65 0 0 1 1 1.5v5.5a1.65 1.65 0 0 1-1.7 1.7 1.65 1.65 0 0 1-1.6-1.7v-5.5l.1-.5zM107.9 133.6h.1M112.3 134.1a1.65 1.65 0 0 1 1.8-.4 1.65 1.65 0 0 1 1 1.5v5.5a1.65 1.65 0 0 1-1.6 1.7 1.65 1.65 0 0 1-1.7-1.7v-5.5l.1-.5zM113.5 133.6h.1M117.8 134.1a1.67 1.67 0 0 1 1.8-.4 1.67 1.67 0 0 1 1 1.5v5.5a1.65 1.65 0 0 1-1.6 1.7 1.65 1.65 0 0 1-1.7-1.7v-5.5l.1-.5z"/>
<path d="M119 133.6h.1M120.6 133.6h28.9M125 131.4h24.5M125.6 126.9h.1M125.6 121.4h.1M126.1 120.3l.6-.4 .6-.1h5.5a1.65 1.65 0 0 1 1.6 1.6 1.65 1.65 0 0 1-1.6 1.7h-5.5a1.66 1.66 0 0 1-1.6-1 1.66 1.66 0 0 1 .4-1.8zM126.1 125.8l.6-.4 .6-.1h5.5a1.65 1.65 0 0 1 1.6 1.6 1.65 1.65 0 0 1-1.6 1.7h-5.5a1.67 1.67 0 0 1-1.6-1 1.67 1.67 0 0 1 .4-1.8zM134.4 126.9h.1M134.4 121.4h.1M142.4 127.2v3.2M147.9 136.7v3.2M151.1 125h-3.2v3.2"/>
<path d="M79 147.6l-3.1 8.5h-2.8M96.9 142.4h.1M96.9 144v7.1M96.9 152.7v1.6M96.9 155.9v7.1M97.8 159.3h3.7v4.3h-3.7zM102.4 142.4h.1M102.4 144v7.1M102.4 152.7v1.6M102.4 155.9v7.1M107.9 142.4h.1M111 150.3h3.2"/>
<path d="M113.5 142.4h.1M117.3 142.3v9.6M119 142.4h.1M120.1 142.3v9.6M120.6 142.4h23.4M123.3 150.3h3.2M142.4 145.6v3.1M90.6 161.4h3.1M105.6 161.4h3.2"/>
<circle cx="74" cy="97.1" r="2.01"/>
<circle cx="96.9" cy="104.9" r="1.66"/>
<circle cx="96.9" cy="115.9" r="1.66"/>
<circle cx="107.9" cy="115.9" r="1.66"/>
<circle cx="107.9" cy="104.9" r="1.66"/>
<circle cx="119" cy="115.9" r="1.66"/>
<circle cx="119" cy="104.9" r="1.66"/>
<circle cx="96.9" cy="126.9" r="1.66"/>
<circle cx="107.9" cy="126.9" r="1.66"/>
<circle cx="119" cy="126.9" r="1.66"/>
</g>
<g fill="none" stroke="#000" stroke-width=".36">
<path d="M56.4 179.2h103M56.4 175.3h103v46.6h-103zM111.8 175.3v46.6M127.7 179.2v3.9M143.6 179.2v3.9M56.4 183.1h103M56.4 190.8h103M56.4 186.9h103M56.4 194.7h103M56.4 198.6h103M102.7 183.1v38.8M127.7 186.9v35"/>
<path d="M143.6 186.9v35M56.4 202.5h103M56.4 206.4h103M56.4 214.2h103M56.4 210.3h103M56.4 218h103"/>
</g>
<g fill="#000">
<path d="M85.9 70.4l3.1-.6v1.1zM92.5 75.9l3.2-.5v1.1zM120.2 75.4l3.2 .5-3.2 .6zM126.9 69.8l3.1 .6-3.1 .5zM62.4 93.8l.5 3.2h-1zM73 98.8l1.9 .1zM73.2 95.2l1.9 .1zM73.2 98.9l1.5 .1zM73.2 98.9h1.7zM73.2 95.2h1.7zM73.4 95.1l1.5 .1zM73.4 99h1.1z"/>
<path d="M73.4 99h1.3zM73.4 95.1h1.3zM73.6 95.1h1.1zM73.6 99l.7 .1zM73.6 99h.9zM73.6 95.1h.9zM73.8 95.1h.7zM73.8 99.1h.5zM73.8 95.1h.5zM79.5 87.4l.7 7.8h-.7zM79.5 87.4h7.8l-7.1 .8zM79.5 87.4l.7 .8v7z"/>
<path d="M80.2 88.2l7.1-.8v.8zM104.8 80.9l3.1 .6-3.1 .5zM119 81.5l3.2-.6v1.1zM128.6 87.4h7.8l-7.8 .8zM128.6 88.2l7.8-.8-.8 .8zM135.6 88.2l.8 7.1h-.8zM135.6 88.2l.8-.8v7.8zM67.9 100.5l.6 3.1h-1.1zM73 112.7h1l-.5 3.2zM120.9 111.6l.8 .8-2.7 1.9zM61.9 134.8h1l-.5 3.2zM67.4 128.2h1.1l-.6 3.2z"/>
<path d="M73.5 126.9l.5 3.2h-1zM135.6 136.6l.8 7.8-.8-.8zM135.6 136.6h.8v7.8zM141.8 130.4h1.1l-.5 3.2zM147.9 133.6l.6 3.1h-1.1zM147.4 128.2h1.1l-.6 3.2zM79.5 136.6l.7 7-.7 .8zM80.1 144.6l-.6 3.1-1-.3zM79.5 136.6h.7v7zM79.5 144.4l7.8-.8v.8zM79.5 144.4l.7-.8h7.1zM114.2 149.8l3.1 .5-3.1 .6z"/>
<path d="M120.1 150.3l3.2-.5v1.1zM128.6 143.6h7l-7 .8zM128.6 144.4l7-.8 .8 .8zM142.4 142.4l.5 3.2h-1.1zM93.7 160.9l3.2 .5-3.2 .6zM102.4 161.4l3.2-.5v1.1z"/>
</g>
<g fill="none" stroke="#000" stroke-width=".2">
<path d="M26 50.8v9.7M189.9 50.8v9.7M189.9 50.9h-164M25.9 60.4h164M72 97h4.1M72 97.2h4.1M72 97.4h4.1M72 96.8h4.1M72.1 96.6h4M72.1 97.5h4M72.1 97.7h3.9M72.1 96.4h3.9"/>
<path d="M72.2 96.2h3.7M72.2 97.9h3.7M72.2 98.1h3.6M72.2 96.1h3.6M72.3 98.2h3.5M72.3 95.9h3.5M72.5 95.7h3.1M72.5 98.4h3.1M72.6 98.5h2.9M72.6 95.6h2.9M72.7 95.5h2.7M72.7 98.7h2.7"/>
<path d="M72.9 98.8h2.3M72.9 95.4h2.3M73 98.9h2.1M73 95.3h2.1"/>
</g>
<g font-size="3.9">
<text x="26.4" y="43.5">20-Lead Plastic Quad Flat, No Lead Package (ML) - 4x4 mm Body [QFN]</text>
<text x="26.4" y="48.1">Also called VQFN</text>
<text x="76.5" y="171.2">RECOMMENDED LAND PATTERN</text>
</g>
<g font-size="3.2">
<text x="28.4" y="54.7">Note:</text>
<text x="41.1" y="58.3">http://www.microchip.com/packaging</text>
<text x="41.1" y="54.7">For the most current package drawings, please see the Microchip Packaging Specification located at</text>
<text x="106.1" y="71.5">C1</text>
<text x="106.1" y="77.1">X2</text>
<text x="111.2" y="82.6">EV</text>
<text x="95.1" y="86.4">20</text>
<text x="78.1" y="106">1</text>
<text x="78.1" y="111.5">2</text>
<text x="140.8" y="109.3">ØV</text>
<text x="60.4" y="117">C2 Y2</text>
<text x="71.3" y="122.6">EV</text>
<text x="152.7" y="126.1">G1</text>
<text x="140.7" y="139.1">Y1</text>
<text x="128.2" y="151.5">X1</text>
<text x="51.1" y="157.2">SILK SCREEN</text>
<text x="98.6" y="162.6">E</text>
</g>
<g font-size="2.9">
<text x="104.3" y="178.3">Units</text>
<text x="126" y="178.3">MILLIMETERS</text>
<text x="89" y="182.2">Dimension Limits</text>
<text x="117.1" y="182.2">MIN</text>
<text x="132.3" y="182.2">NOM</text>
<text x="148.4" y="182.2">MAX</text>
<text x="57.3" y="189.9">Optional Center Pad Width</text>
<text x="57.3" y="186">Contact Pitch</text>
<text x="105.5" y="189.9">X2</text>
<text x="106.3" y="186">E</text>
<text x="129.5" y="186">0.50 BSC</text>
<text x="148.7" y="189.9">2.80</text>
<text x="57.3" y="193.8">Optional Center Pad Length</text>
<text x="57.3" y="197.7">Contact Pad Spacing</text>
<text x="105.4" y="197.7">C1</text>
<text x="105.5" y="193.8">Y2</text>
<text x="132.8" y="197.7">4.00</text>
<text x="148.7" y="193.8">2.80</text>
<text x="57.3" y="201.6">Contact Pad Spacing</text>
<text x="105.4" y="201.6">C2</text>
<text x="132.8" y="201.6">4.00</text>
<text x="57.3" y="209.4">Contact Pad Length (X20)</text>
<text x="57.3" y="205.5">Contact Pad Width (X20)</text>
<text x="105.5" y="209.4">Y1</text>
<text x="105.5" y="205.5">X1</text>
<text x="148.7" y="209.4">0.80</text>
<text x="148.7" y="205.5">0.30</text>
<text x="57.3" y="213.2">Contact Pad to Center Pad (X16)</text>
<text x="105.3" y="213.2">G1</text>
<text x="116.9" y="213.2">0.20</text>
<text x="57.3" y="217.1">Thermal Via Diameter</text>
<text x="57.3" y="221">Thermal Via Pitch</text>
<text x="105.3" y="221">EV</text>
<text x="106.3" y="217.1">V</text>
<text x="132.8" y="217.1">0.30</text>
<text x="132.8" y="221">1.00</text>
<text x="34" y="228.3">Notes:</text>
<text x="34" y="232.9">1. Dimensioning and tolerancing per ASME Y14.5M</text>
<text x="43.6" y="237">BSC: Basic Dimension. Theoretically exact value shown without tolerances.</text>
<text x="34" y="241">2. For best soldering results, thermal vias, if used, should be filled or tented to avoid solder loss during</text>
<text x="38.1" y="244.3">reflow process</text>
<text x="113.8" y="251.7">Microchip Technology Drawing C04-2126-ML Rev D</text>
<text x="26.6" y="261.3">© 2021 Microchip Technology Inc.</text>
</g>
</svg>
